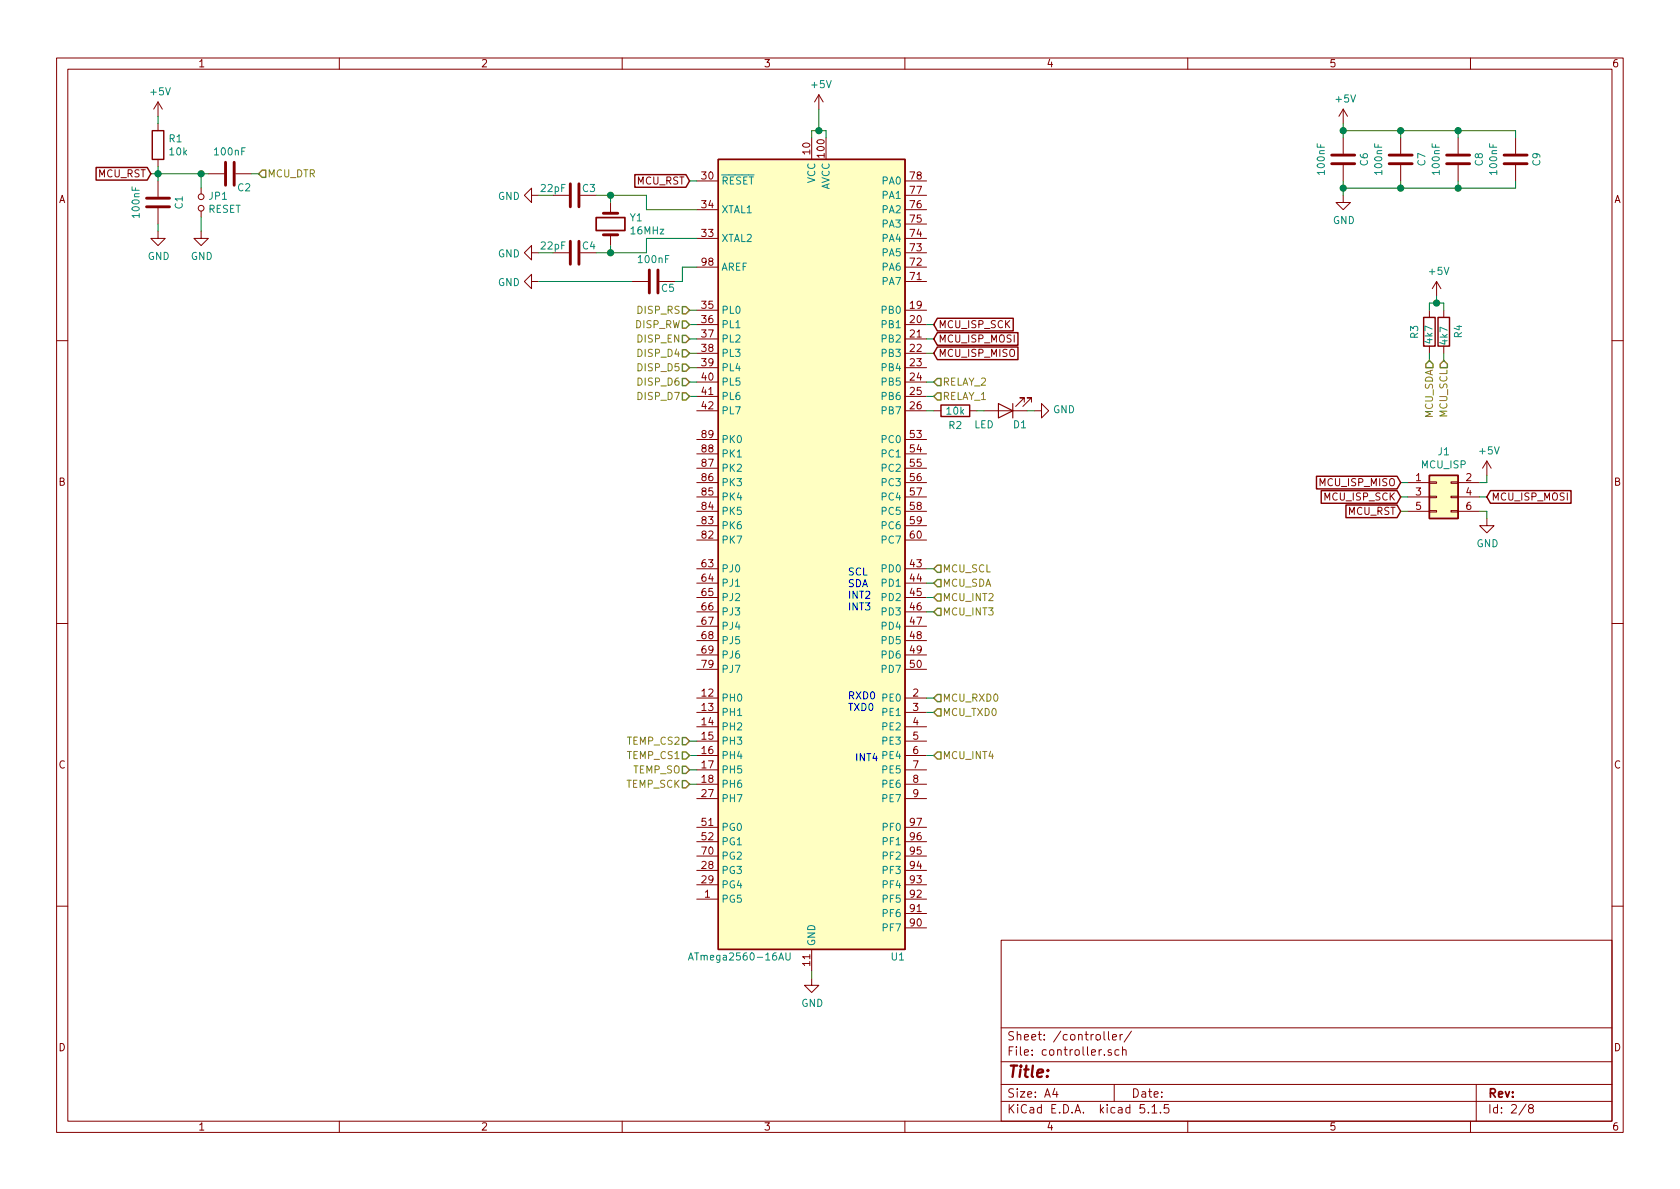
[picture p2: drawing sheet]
<svg xmlns="http://www.w3.org/2000/svg" width="297mm" height="210mm" viewBox="0 0 297 210" stroke-linecap="round" stroke-linejoin="round" font-family="sans-serif">
<g fill="none" stroke="#840000" stroke-width=".18">
<path d="M10 10.3h277v189.9h-277zM12 12.2h273v186.1h-273zM27.9 18v2.6M27.9 18l-.7 1.3M27.9 18l.8 1.3M60 10.3v1.9M110 10.3v1.9M144.8 16.8l-.8 1.2M144.8 16.8v2.5M144.8 16.8l.7 1.2M160 10.3v1.9M210 10.3v1.9"/>
<path d="M237.5 19.3v2.5M237.5 19.3l-.8 1.3M237.5 19.3l.8 1.3M260 10.3v1.9M27.9 21.8v1.3M27.9 28.2v1.3M27.9 32v2.8M27.9 36.8v2.8M35.6 33.3v1M35.6 37.3v1M36.8 30.7h2.8M41.7 30.7h2.7"/>
<path d="M94 34.5v-1.2l-1.3 1.2 1.3 1.3v-1.3h1.2M97.8 34.5h2.8M107.9 35.8v1.9M123.2 32h3.8M123.2 37.1h3.8M143.5 24.4v3.8M146 24.4v3.8M160 32h3.8M160 37.1h3.8M160 39.6h3.8M160 34.5h3.8M237.5 34.5v1.3h1.3l-1.3 1.3-1.3-1.3h1.3"/>
<path d="M237.5 24.4v2.8M237.5 29.2v2.8M247.6 24.4v2.8M247.6 29.2v2.8M257.8 24.4v2.8M257.8 29.2v2.8M268 24.4v2.8M268 29.2v2.8M27.9 40.9v1.3h1.3l-1.3 1.2-1.2-1.2h1.2M35.6 40.9v1.3h1.2l-1.2 1.2-1.3-1.2h1.3M94 49.8v-1.3l-1.3 1.3 1.3 1.2v-1.2h1.2M94 44.7v-1.3l-1.3 1.3 1.3 1.3v-1.3h1.2"/>
<path d="M97.8 44.7h2.8M107.9 41.5v1.9M111.8 49.8h2.8M123.2 54.9h3.8M123.2 57.4h3.8M123.2 59.9h3.8M123.2 42.2h3.8M123.2 47.2h3.8M160 49.8h3.8M160 44.7h3.8M160 54.9h3.8M160 57.4h3.8"/>
<path d="M160 59.9h3.8M160 42.2h3.8M160 47.2h3.8M252.7 54.9v1.2M254 49.8l-.8 1.2M254 49.8v2.5M254 49.8l.8 1.2M255.3 54.9v1.2M10 60.2h2M123.2 72.6h3.8M123.2 62.5h3.8M123.2 65h3.8"/>
<path d="M123.2 67.6h3.8M123.2 70.1h3.8M123.2 77.7h3.8M160 72.6h3.8M160 62.5h3.8M160 65h3.8M160 67.6h3.8M160 70.1h3.8M160 77.7h3.8M165.1 72.6h1.3M171.4 72.6h1.3M174 72.6h7.6"/>
<path d="M181.1 71.1v-.7h-.8h.8l-1.5 1.5M182.4 71.1v-.7h-.8h.8l-1.6 1.5M182.9 72.6h1.2v-1.2l1.3 1.2-1.3 1.3v-1.3M252.7 61.2v1.3M255.3 61.2v1.3M285 60.2h2M123.2 85.3h3.8M123.2 87.9h3.8M123.2 90.4h3.8M123.2 80.3h3.8M123.2 82.8h3.8M123.2 93h3.8"/>
<path d="M123.2 95.5h3.8M160 85.3h3.8M160 87.9h3.8M160 90.4h3.8M160 80.3h3.8M160 82.8h3.8M160 93h3.8M160 95.5h3.8M248.9 85.3h3.8M248.9 87.9h3.8M248.9 90.4h3.8M252.7 90.3h1.3v.2h-1.3z"/>
<path d="M252.7 85.2h1.3v.3h-1.3zM252.7 87.8h1.3v.2h-1.3zM256.5 90.3h1.3v.2h-1.3zM256.5 85.2h1.3v.3h-1.3zM256.5 87.8h1.3v.2h-1.3zM257.8 85.3h3.8M257.8 87.9h3.8M257.8 90.4h3.8M262.9 91.7v1.3h1.3l-1.3 1.2-1.3-1.2h1.3M262.9 81.5l-.8 1.3M262.9 81.5v2.6M262.9 81.5l.8 1.3"/>
<path d="M10 110.3h2M123.2 100.6h3.8M123.2 103.1h3.8M123.2 105.7h3.8M123.2 108.2h3.8M123.2 110.7h3.8M123.2 113.3h3.8M123.2 115.8h3.8M123.2 118.4h3.8M160 100.6h3.8M160 103.1h3.8M160 105.7h3.8"/>
<path d="M160 108.2h3.8M160 110.7h3.8M160 113.3h3.8M160 115.8h3.8M160 118.4h3.8M285 110.3h2M123.2 123.4h3.8M123.2 126h3.8M123.2 128.5h3.8M123.2 131.1h3.8M123.2 133.6h3.8M123.2 136.1h3.8"/>
<path d="M123.2 138.7h3.8M160 123.4h3.8M160 126h3.8M160 128.5h3.8M160 131.1h3.8M160 133.6h3.8M160 136.1h3.8M160 138.7h3.8M123.2 159h3.8M123.2 141.2h3.8M123.2 153.9h3.8M123.2 156.5h3.8"/>
<path d="M123.2 146.3h3.8M123.2 148.8h3.8M123.2 151.4h3.8M160 159h3.8M160 141.2h3.8M160 153.9h3.8M160 156.5h3.8M160 146.3h3.8M160 148.8h3.8M160 151.4h3.8M10 160.2h2M143.5 173v1.2h1.3l-1.3 1.3-1.3-1.3h1.3"/>
<path d="M143.5 167.9v3.8M160 164.1h3.8M160 161.5h3.8M177 166.3h108v32h-108zM285 160.2h2M60 198.3v1.9M110 198.3v1.9M160 198.3v1.9M177 194.8h108M177 191.8h108M177 187.8h108M177 181.8h108"/>
<path d="M186.5 192.5l-.4 1h1M186.8 193v1M195.2 182.4v1.3l.2 .2M196 182.4v1.3l.2 .2M196.5 185.7l-.4-.1-.2 .2 .1 .2 .5 .2v.3h-.6M196.7 183.4l.7-.1-.1-.3-.4-.1-.2 .2 .1 .7h.5M197 191.8v3M197.8 185.7l-.4-.1-.3 .3 .1 .6 .2 .1 .4-.1M198 182.9v1M198.5 185.7l.2-.1 .4 .1v.9M198.5 182.9l-.5 .3M198.5 185.1v1.5"/>
<path d="M200.1 182.3l-1.3 2M202.3 195.3h-.7l-.1 .7 .3-.1 .5 .1 .1 .2-.1 .5-.2 .1-.6-.1M203 196.7v.1M203.7 195.8l.4-.5v1.5M203.7 196.8h.8M205.2 196.7v.1M206.6 195.3h-.7l-.1 .7 .2-.1 .6 .1 .1 .2-.1 .5-.2 .1-.6-.1M210 198.3v1.9M260 198.3v1.9M261 191.8v6.5M269.8 195.2l-1.2 2M270.6 196l-.3-.2v-.2l.3-.3h.2l.3 .3-.1 .2-.6 .2a.48 .48 0 0 0-.1 .7l.3 .1 .4-.1a.48 .48 0 0 0-.2-.7"/>
<circle cx="35.6" cy="34.8" r=".51"/>
<circle cx="35.6" cy="36.8" r=".51"/>
</g>
<g fill="none" stroke="#840000" stroke-width=".25">
<path d="M17 29.6h9l.7 1.1-.7 1.1h-9zM26.9 23.1h2.1v5.1h-2.1zM112.2 30.9h9.1l.6 1.1-.6 1.1h-9.1zM127 28.2h33v139.7h-33zM165.7 56.3h13.4v2.2h-13.4l-.6-1.1zM165.7 58.8h14.3v2.3h-14.3l-.6-1.2zM251.7 56.1h2v5.1h-2zM254.3 56.1h2v5.1h-2zM165.7 61.4h14.3v2.2h-14.3l-.6-1.1zM166.4 71.6h5v2.1h-5zM232.8 84.2h14.2l.6 1.1-.6 1.2h-14.2zM233.6 86.8h13.4l.6 1.1-.6 1.1h-13.4z"/>
<path d="M238 89.3h9l.6 1.1-.6 1.1h-9zM252.7 84.1h5.1v7.6h-5.1zM263.5 86.8h14.3v2.2h-14.3l-.6-1.1z"/>
</g>
<g fill="none" stroke="#840000" stroke-width=".51">
<path d="M25.9 35h4.1M25.9 36.6h4.1M39.9 28.7v4.1M41.4 28.7v4.1M100.8 32.5v4.1M102.4 32.5v4.1M106.7 37.7h2.5M235.5 27.4h4M235.5 29h4M245.6 27.4h4.1M245.6 29h4.1M255.8 27.4h4"/>
<path d="M255.8 29h4M265.9 27.4h4.1M265.9 29h4.1M100.8 42.7v4M102.4 42.7v4M106.7 41.5h2.5M114.8 47.7v4.1M116.3 47.7v4.1"/>
</g>
<g fill="#ffffc2" stroke="#ffffc2" stroke-width=".18">
<path d="M252.7 84.1h5.1v7.6h-5.1z"/>
<path d="M127 28.2h33v139.7h-33z"/>
</g>
<path d="M176.5 71.4l2.6 1.2-2.6 1.3zM179.1 71.4v2.5" fill="none" stroke="#840000" stroke-width=".2"/>
<path d="M121.7 169.8l.4-1.3 .5 1.3M121.8 169.4h.7M139 168.5v1l.2 .3 .4-.1 .1-.2v-1" fill="none" stroke="#008484" stroke-width=".18"/>
<path d="M105.4 38.5h5.1v2.3h-5.1z" fill="none" stroke="#840000" stroke-width=".3"/>
<g fill="none" stroke="#008400" stroke-width=".18">
<path d="M144.8 19.3v3.8M26.7 30.7h10.1M27.9 20.6v1.2M27.9 29.5v2.5M27.9 39.6v1.3M35.6 30.7v2.6M35.6 38.3v2.6M44.4 30.7h1.3M105.4 34.5h8.9v2.6h8.9M107.9 34.5v1.3M121.9 32h1.3M143.5 24.4v-1.3h2.5v1.3"/>
<path d="M237.5 21.8v2.6M237.5 32v2.5M237.5 23.1h30.5v1.3M247.6 23.1v1.3M247.6 32v1.3M257.8 23.1v1.3M257.8 32v1.3M268 32v1.3h-30.5M95.2 49.8h16.6M107.9 43.4v1.3M121.9 59.9h1.3M121.9 54.9h1.3"/>
<path d="M121.9 57.4h1.3M123.2 42.2h-8.9v2.5h-8.9M123.2 47.2h-2.6v2.6h-1.2M163.8 59.9h1.3M163.8 57.4h1.3M252.7 54.9v-1.3h2.6v1.3M254 52.3v1.3M121.9 70.1h1.3M121.9 62.5h1.3M121.9 65h1.3M121.9 67.6h1.3M163.8 70.1h1.3"/>
<path d="M163.8 62.5h1.3M163.8 67.6h1.3M163.8 72.6h1.3M172.7 72.6h1.3M181.6 72.6h1.3M252.7 62.5v1.2M255.3 62.5v1.2M247.6 87.9h1.3M247.6 90.4h1.3M247.6 85.3h1.3M261.6 87.9h1.3M261.6 90.4h1.3v1.3"/>
<path d="M262.9 84.1v1.2h-1.3M163.8 108.2h1.3M163.8 105.7h1.3M163.8 103.1h1.3M163.8 100.6h1.3M121.9 133.6h1.3M121.9 138.7h1.3M121.9 136.1h1.3M121.9 131.1h1.3M163.8 123.4h1.3M163.8 126h1.3M163.8 133.6h1.3"/>
<path d="M143.5 171.7v1.3"/>
</g>
<g fill="none" stroke="#848400" stroke-width=".25">
<path d="M46.4 30.1h.6v1.3h-.6l-.7-.7zM120.6 54.2h.7l.6 .7-.6 .6h-.7zM120.6 56.8h.7l.6 .6-.6 .6h-.7zM120.6 59.3h.7l.6 .6-.6 .7h-.7zM120.6 61.8h.7l.6 .7-.6 .6h-.7zM120.6 69.5h.7l.6 .6-.6 .6h-.7zM120.6 66.9h.7l.6 .7-.6 .6h-.7zM120.6 64.4h.7l.6 .6-.6 .7h-.7zM165.7 69.5h.7v1.2h-.7l-.6-.6zM165.7 66.9h.7v1.3h-.7l-.6-.6zM252.7 63.7l.7 .7v.6h-1.3v-.6zM255.3 63.7l.6 .7v.6h-1.3v-.6z"/>
<path d="M165.7 99.9h.7v1.3h-.7l-.6-.6zM165.7 102.5h.7v1.3h-.7l-.6-.7zM165.7 105h.7v1.3h-.7l-.6-.6zM165.7 107.6h.7v1.2h-.7l-.6-.6zM120.6 130.4h.7l.6 .7-.6 .6h-.7zM120.6 138h.7l.6 .7-.6 .6h-.7zM120.6 135.5h.7l.6 .6-.6 .7h-.7zM120.6 133h.7l.6 .6-.6 .6h-.7zM165.7 122.8h.7v1.3h-.7l-.6-.7zM165.7 125.3h.7v1.3h-.7l-.6-.6zM165.7 133h.7v1.2h-.7l-.6-.6z"/>
</g>
<g fill="#008400" stroke="#008400" stroke-width=".25">
<circle cx="35.6" cy="30.7" r=".51"/>
<circle cx="257.8" cy="23.1" r=".51"/>
<circle cx="257.8" cy="33.3" r=".51"/>
<circle cx="27.9" cy="30.7" r=".51"/>
<circle cx="144.8" cy="23.1" r=".51"/>
<circle cx="254" cy="53.6" r=".51"/>
<circle cx="108" cy="34.5" r=".51"/>
<circle cx="247.7" cy="33.3" r=".51"/>
<circle cx="247.7" cy="23.1" r=".51"/>
<circle cx="237.5" cy="33.3" r=".51"/>
<circle cx="108" cy="44.7" r=".51"/>
<circle cx="237.5" cy="23.1" r=".51"/>
</g>
<text font-size="2.8" fill="#840000" x="178" y="190.5">Title:</text>
<g font-size="2.1" fill="#840000">
<text x="178" y="184">Sheet: /controller/</text>
<text x="178" y="186.7">File: controller.sch</text>
<text x="178" y="196.9">KiCad E.D.A. kicad 5.1.5</text>
<text x="178" y="194.1">Size: A4</text>
<text x="200" y="194.1">Date:</text>
<text x="263" y="194.1">Rev:</text>
<text x="263" y="196.9">Id: 2/8</text>
</g>
<g font-size="1.8" fill="#840000">
<text x="35" y="11.9">1</text>
<text x="85" y="11.9">2</text>
<text x="135" y="11.9">3</text>
<text x="185" y="11.9">4</text>
<text x="235" y="11.9">5</text>
<text x="285" y="11.9">6</text>
<text x="143.3" y="27.2" transform="rotate(-90 143.3 27.2)">10</text>
<text x="145.8" y="27.8" transform="rotate(-90 145.8 27.8)">100</text>
<text x="10.4" y="35.9">A</text>
<text x="17.3" y="31.4">MCU_RST</text>
<text x="112.6" y="32.6">MCU_RST</text>
<text x="124.1" y="31.7">30</text>
<text x="161" y="34.3">77</text>
<text x="161" y="31.7">78</text>
<text x="285.4" y="35.9">A</text>
<text x="124.1" y="41.9">33</text>
<text x="124.1" y="36.8">34</text>
<text x="161" y="41.9">74</text>
<text x="161" y="39.4">75</text>
<text x="161" y="36.8">76</text>
<text x="124.1" y="47">98</text>
<text x="161" y="47">72</text>
<text x="161" y="44.4">73</text>
<text x="161" y="49.5">71</text>
<text x="124.1" y="54.6">35</text>
<text x="124.1" y="57.1">36</text>
<text x="124.1" y="59.7">37</text>
<text x="161" y="54.6">19</text>
<text x="161" y="57.1">20</text>
<text x="161" y="59.7">21</text>
<text x="165.9" y="58">MCU_ISP_SCK</text>
<text x="124.1" y="62.2">38</text>
<text x="124.1" y="64.8">39</text>
<text x="161" y="62.2">22</text>
<text x="161" y="64.8">23</text>
<text x="165.9" y="63.1">MCU_ISP_MISO</text>
<text x="165.9" y="60.6">MCU_ISP_MOSI</text>
<text x="124.1" y="67.3">40</text>
<text x="124.1" y="69.8">41</text>
<text x="161" y="67.3">24</text>
<text x="161" y="69.8">25</text>
<text x="124.1" y="72.4">42</text>
<text x="124.1" y="77.5">89</text>
<text x="161" y="72.4">26</text>
<text x="161" y="77.5">53</text>
<text x="124.1" y="82.5">87</text>
<text x="124.1" y="80">88</text>
<text x="161" y="80">54</text>
<text x="161" y="82.5">55</text>
<text x="10.4" y="85.9">B</text>
<text x="124.1" y="87.6">85</text>
<text x="124.1" y="85.1">86</text>
<text x="161" y="85.1">56</text>
<text x="161" y="87.6">57</text>
<text x="233.5" y="86">MCU_ISP_MISO</text>
<text x="234.3" y="88.5">MCU_ISP_SCK</text>
<text x="250.3" y="85.1">1</text>
<text x="250.3" y="87.6">3</text>
<text x="259.2" y="85.1">2</text>
<text x="259.2" y="87.6">4</text>
<text x="263.7" y="88.5">MCU_ISP_MOSI</text>
<text x="285.4" y="85.9">B</text>
<text x="124.1" y="95.2">82</text>
<text x="124.1" y="92.7">83</text>
<text x="124.1" y="90.2">84</text>
<text x="161" y="90.2">58</text>
<text x="161" y="92.7">59</text>
<text x="161" y="95.2">60</text>
<text x="238.3" y="91.1">MCU_RST</text>
<text x="250.3" y="90.2">5</text>
<text x="259.2" y="90.2">6</text>
<text x="124.1" y="100.3">63</text>
<text x="161" y="100.3">43</text>
<text x="124.1" y="102.9">64</text>
<text x="124.1" y="105.4">65</text>
<text x="124.1" y="107.9">66</text>
<text x="161" y="102.9">44</text>
<text x="161" y="105.4">45</text>
<text x="161" y="107.9">46</text>
<text x="124.1" y="110.5">67</text>
<text x="124.1" y="113">68</text>
<text x="161" y="110.5">47</text>
<text x="161" y="113">48</text>
<text x="124.1" y="115.6">69</text>
<text x="124.1" y="118.1">79</text>
<text x="161" y="115.6">49</text>
<text x="161" y="118.1">50</text>
<text x="124.1" y="123.2">12</text>
<text x="124.1" y="125.7">13</text>
<text x="161.4" y="123.2">2</text>
<text x="161.4" y="125.7">3</text>
<text x="124.1" y="128.3">14</text>
<text x="124.1" y="130.8">15</text>
<text x="161.4" y="128.3">4</text>
<text x="161.4" y="130.8">5</text>
<text x="10.4" y="135.9">C</text>
<text x="124.1" y="133.3">16</text>
<text x="124.1" y="135.9">17</text>
<text x="161.4" y="133.3">6</text>
<text x="161.4" y="135.9">7</text>
<text x="285.4" y="135.9">C</text>
<text x="124.1" y="138.4">18</text>
<text x="124.1" y="141">27</text>
<text x="161.4" y="138.4">8</text>
<text x="161.4" y="141">9</text>
<text x="124.1" y="146">51</text>
<text x="124.1" y="148.6">52</text>
<text x="161" y="148.6">96</text>
<text x="161" y="146">97</text>
<text x="124.1" y="153.7">28</text>
<text x="124.1" y="151.1">70</text>
<text x="161" y="153.7">94</text>
<text x="161" y="151.1">95</text>
<text x="124.1" y="156.2">29</text>
<text x="124.6" y="158.7">1</text>
<text x="161" y="161.3">91</text>
<text x="161" y="158.7">92</text>
<text x="161" y="156.2">93</text>
<text x="161" y="163.8">90</text>
<text x="143.3" y="170.8" transform="rotate(-90 143.3 170.8)">11</text>
<text x="10.4" y="185.9">D</text>
<text x="285.4" y="185.9">D</text>
<text x="35" y="199.9">1</text>
<text x="85" y="199.9">2</text>
<text x="135" y="199.9">3</text>
<text x="185" y="199.9">4</text>
<text x="235" y="199.9">5</text>
<text x="285" y="199.9">6</text>
</g>
<g font-size="1.8" fill="#008484">
<text x="26.7" y="16.9">+5V</text>
<text x="143.6" y="15.6">+5V</text>
<text x="236.3" y="18.1">+5V</text>
<text x="29.9" y="25.2">R1</text>
<text x="30" y="27.5">10k</text>
<text x="38.1" y="27.5">100nF</text>
<text x="241.9" y="29.3" transform="rotate(-90 241.9 29.3)">C6</text>
<text x="252" y="29.3" transform="rotate(-90 252 29.3)">C7</text>
<text x="262.2" y="29.3" transform="rotate(-90 262.2 29.3)">C8</text>
<text x="272.3" y="29.3" transform="rotate(-90 272.3 29.3)">C9</text>
<text x="37" y="35.3">JP1</text>
<text x="42.1" y="33.8">C2</text>
<text x="88" y="35.4">GND</text>
<text x="103" y="34">C3</text>
<text x="127.5" y="32.6">RESET</text>
<text x="144.1" y="32.4" transform="rotate(-90 144.1 32.4)">VCC</text>
<text x="146.7" y="33.7" transform="rotate(-90 146.7 33.7)">AVCC</text>
<text x="156.1" y="35.2">PA1</text>
<text x="156.1" y="32.6">PA0</text>
<text x="234.2" y="30.7" transform="rotate(-90 234.2 30.7)">100nF</text>
<text x="244.4" y="30.7" transform="rotate(-90 244.4 30.7)">100nF</text>
<text x="254.6" y="30.7" transform="rotate(-90 254.6 30.7)">100nF</text>
<text x="264.7" y="30.7" transform="rotate(-90 264.7 30.7)">100nF</text>
<text x="24.7" y="38.3" transform="rotate(-90 24.7 38.3)">100nF</text>
<text x="32.3" y="36.9" transform="rotate(-90 32.3 36.9)">C1</text>
<text x="36.8" y="37.6">RESET</text>
<text x="111.4" y="39.1">Y1</text>
<text x="111.7" y="41.4">16MHz</text>
<text x="127.5" y="37.7">XTAL1</text>
<text x="156.1" y="40.3">PA3</text>
<text x="156.1" y="37.7">PA2</text>
<text x="235.7" y="39.6">GND</text>
<text x="26.1" y="46">GND</text>
<text x="33.7" y="46">GND</text>
<text x="88" y="45.5">GND</text>
<text x="103" y="44.1">C4</text>
<text x="113" y="46.5">100nF</text>
<text x="127.5" y="42.8">XTAL2</text>
<text x="127.5" y="47.9">AREF</text>
<text x="156.1" y="47.9">PA6</text>
<text x="156.1" y="45.3">PA5</text>
<text x="156.1" y="42.8">PA4</text>
<text x="88" y="50.6">GND</text>
<text x="117" y="51.6">C5</text>
<text x="156.1" y="50.4">PA7</text>
<text x="252.8" y="48.6">+5V</text>
<text x="127.5" y="55.5">PL0</text>
<text x="127.5" y="58">PL1</text>
<text x="156.1" y="55.5">PB0</text>
<text x="156.1" y="58">PB1</text>
<text x="250.7" y="59.8" transform="rotate(-90 250.7 59.8)">R3</text>
<text x="258.5" y="59.7" transform="rotate(-90 258.5 59.7)">R4</text>
<text x="127.5" y="60.6">PL2</text>
<text x="127.5" y="63.1">PL3</text>
<text x="127.5" y="65.7">PL4</text>
<text x="156.1" y="60.6">PB2</text>
<text x="156.1" y="63.1">PB3</text>
<text x="156.1" y="65.7">PB4</text>
<text x="253.3" y="60.7" transform="rotate(-90 253.3 60.7)">4k7</text>
<text x="256" y="60.9" transform="rotate(-90 256 60.9)">4k7</text>
<text x="127.5" y="68.2">PL5</text>
<text x="127.5" y="70.7">PL6</text>
<text x="156.1" y="68.2">PB5</text>
<text x="156.1" y="70.7">PB6</text>
<text x="127.5" y="73.3">PL7</text>
<text x="156.1" y="73.3">PB7</text>
<text x="167.4" y="73.3">10k</text>
<text x="167.8" y="75.9">R2</text>
<text x="172.2" y="75.7">LED</text>
<text x="179.2" y="75.7">D1</text>
<text x="186.2" y="73.1">GND</text>
<text x="127.5" y="83.4">PK2</text>
<text x="127.5" y="80.9">PK1</text>
<text x="127.5" y="78.4">PK0</text>
<text x="156.1" y="78.4">PC0</text>
<text x="156.1" y="80.9">PC1</text>
<text x="156.1" y="83.4">PC2</text>
<text x="251.3" y="82.8">MCU_ISP</text>
<text x="254.3" y="80.5">J1</text>
<text x="261.7" y="80.4">+5V</text>
<text x="127.5" y="88.5">PK4</text>
<text x="127.5" y="86">PK3</text>
<text x="156.1" y="86">PC3</text>
<text x="156.1" y="88.5">PC4</text>
<text x="127.5" y="93.6">PK6</text>
<text x="127.5" y="91.1">PK5</text>
<text x="156.1" y="91.1">PC5</text>
<text x="156.1" y="93.6">PC6</text>
<text x="127.5" y="101.2">PJ0</text>
<text x="127.5" y="96.1">PK7</text>
<text x="156.1" y="101.2">PD0</text>
<text x="156.1" y="96.1">PC7</text>
<text x="261.1" y="96.8">GND</text>
<text x="127.5" y="103.8">PJ1</text>
<text x="127.5" y="106.3">PJ2</text>
<text x="156.1" y="103.8">PD1</text>
<text x="156.1" y="106.3">PD2</text>
<text x="127.5" y="108.8">PJ3</text>
<text x="127.5" y="111.4">PJ4</text>
<text x="127.5" y="113.9">PJ5</text>
<text x="156.1" y="108.8">PD3</text>
<text x="156.1" y="111.4">PD4</text>
<text x="156.1" y="113.9">PD5</text>
<text x="127.5" y="116.5">PJ6</text>
<text x="127.5" y="119">PJ7</text>
<text x="156.1" y="116.5">PD6</text>
<text x="156.1" y="119">PD7</text>
<text x="127.5" y="124.1">PH0</text>
<text x="156.2" y="124.1">PE0</text>
<text x="127.5" y="126.6">PH1</text>
<text x="127.5" y="129.2">PH2</text>
<text x="127.5" y="131.7">PH3</text>
<text x="156.2" y="126.6">PE1</text>
<text x="156.2" y="129.2">PE2</text>
<text x="156.2" y="131.7">PE3</text>
<text x="127.5" y="134.2">PH4</text>
<text x="127.5" y="136.8">PH5</text>
<text x="156.2" y="136.8">PE5</text>
<text x="127.5" y="139.3">PH6</text>
<text x="127.5" y="141.9">PH7</text>
<text x="156.2" y="139.3">PE6</text>
<text x="156.2" y="141.9">PE7</text>
<text x="127.5" y="146.9">PG0</text>
<text x="127.5" y="149.5">PG1</text>
<text x="156.3" y="149.5">PF1</text>
<text x="156.3" y="146.9">PF0</text>
<text x="127.5" y="154.6">PG3</text>
<text x="127.5" y="152">PG2</text>
<text x="156.3" y="154.6">PF3</text>
<text x="156.3" y="152">PF2</text>
<text x="127.5" y="159.6">PG5</text>
<text x="127.5" y="157.1">PG4</text>
<text x="156.3" y="159.6">PF5</text>
<text x="156.3" y="157.1">PF4</text>
<text x="144.1" y="167.4" transform="rotate(-90 144.1 167.4)">GND</text>
<text x="156.3" y="164.7">PF7</text>
<text x="156.3" y="162.2">PF6</text>
<text x="122.8" y="169.8">ATmega2560-16AU</text>
<text x="157.6" y="169.8">U1</text>
<text x="141.7" y="178">GND</text>
</g>
<g font-size="1.8" fill="#848400">
<text x="47.2" y="31.4">MCU_DTR</text>
<text x="112.3" y="58">DISP_RW</text>
<text x="112.8" y="55.5">DISP_RS</text>
<text x="112.8" y="60.6">DISP_EN</text>
<text x="113" y="63.1">DISP_D4</text>
<text x="113" y="65.7">DISP_D5</text>
<text x="113" y="70.7">DISP_D7</text>
<text x="113" y="68.2">DISP_D6</text>
<text x="166.6" y="70.7">RELAY_1</text>
<text x="166.6" y="68.2">RELAY_2</text>
<text x="253.4" y="74" transform="rotate(-90 253.4 74)">MCU_SDA</text>
<text x="255.9" y="73.8" transform="rotate(-90 255.9 73.8)">MCU_SCL</text>
<text x="166.6" y="101.2">MCU_SCL</text>
<text x="166.6" y="103.8">MCU_SDA</text>
<text x="166.6" y="106.3">MCU_INT2</text>
<text x="166.6" y="108.8">MCU_INT3</text>
<text x="166.6" y="124.1">MCU_RXD0</text>
<text x="111" y="131.7">TEMP_CS2</text>
<text x="166.6" y="126.6">MCU_TXD0</text>
<text x="111" y="134.2">TEMP_CS1</text>
<text x="111.9" y="136.8">TEMP_SO</text>
<text x="166.6" y="134.2">MCU_INT4</text>
<text x="110.8" y="139.3">TEMP_SCK</text>
</g>
<g font-size="1.8" fill="#008400">
<text x="95.7" y="34">22pF</text>
<text x="95.7" y="44.1">22pF</text>
</g>
<g font-size="1.8" fill="#0000c2">
<text x="149.9" y="101.8">SCL</text>
<text x="149.9" y="103.8">SDA</text>
<text x="149.9" y="105.9">INT2</text>
<text x="149.9" y="107.9">INT3</text>
<text x="149.9" y="123.7">RXD0</text>
<text x="149.9" y="125.7">TXD0</text>
<text x="151.1" y="134.6">INT4 PE4</text>
</g>
</svg>
